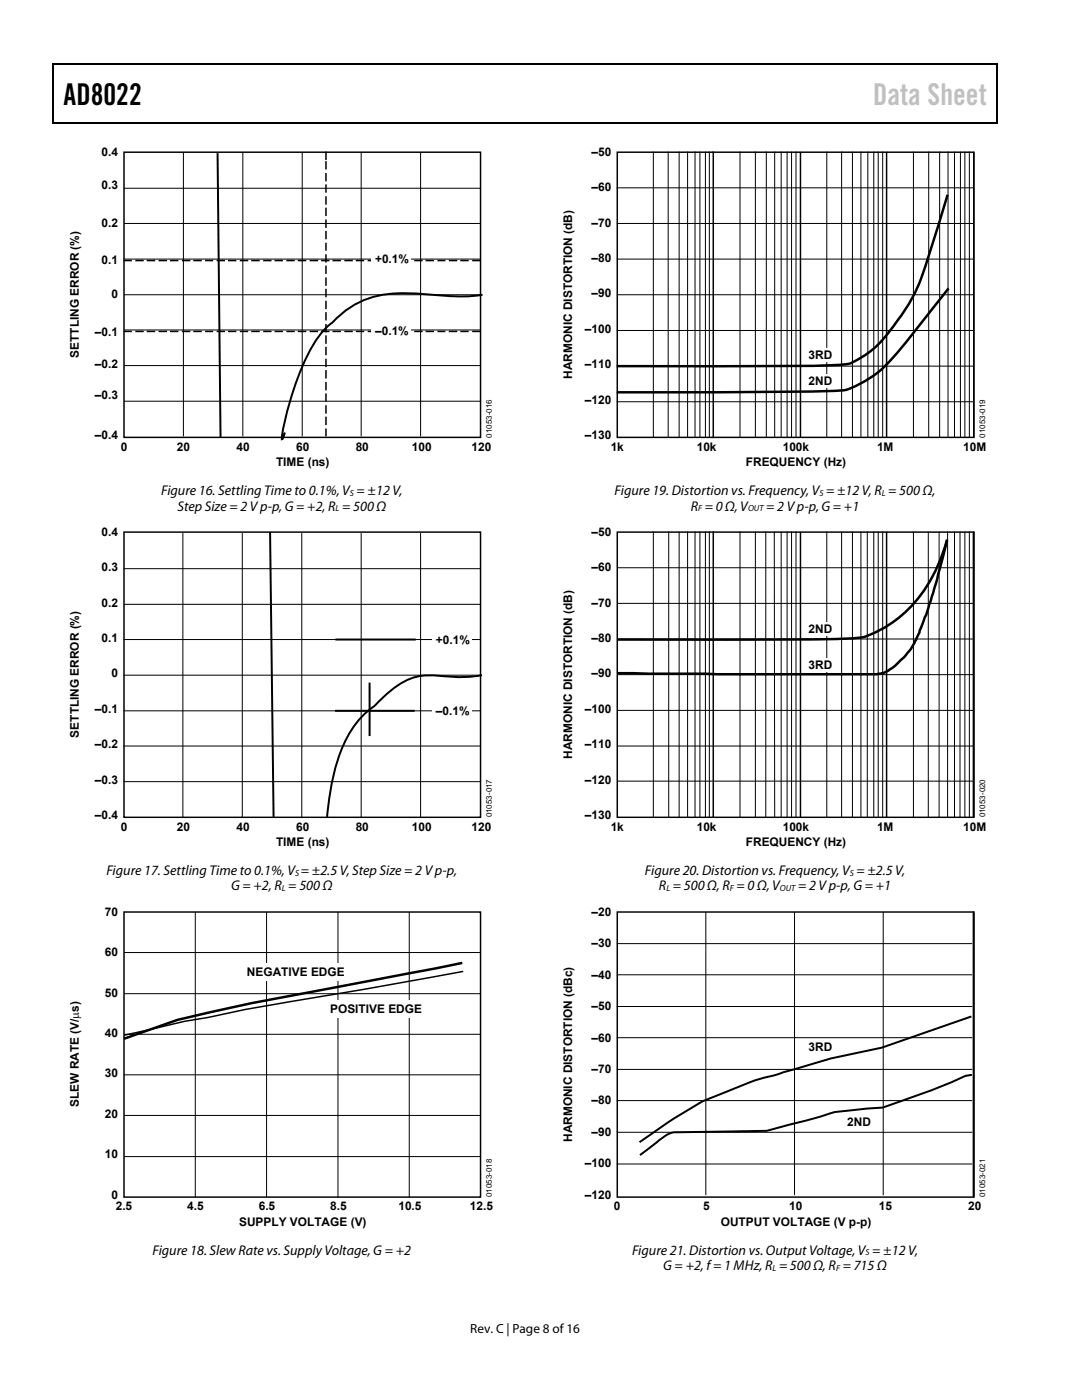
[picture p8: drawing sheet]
<svg xmlns="http://www.w3.org/2000/svg" width="216mm" height="279mm" viewBox="0 0 216 279" stroke-linecap="round" stroke-linejoin="round" font-family="sans-serif">
<path d="M10.5 12.7h.3v1h-.3zM198.8 12.7h.2v1h-.2zM198.8 12.7h.2v.3h-.2zM198.8 24.4h.2v.3h-.2z" fill="#000"/>
<path d="M10.5 12.8h188.3M10.7 13.7v11M198.9 13.7v11M10.5 24.5h188.3" fill="none" stroke="#000" stroke-width=".25"/>
<g fill="none" stroke="#000" stroke-width=".3">
<path d="M24.7 30.4h71.2v56.9h-71.2zM65 30.3v1.6M65 32.2v1.6M65 34.5v1.7M65 36.8v1.7M65 39.2v1.7M24.6 52h1.7M27 52h1.7M29.3 52h1.7M31.6 52h1.7M33.9 52h1.7M36.3 52h1.7"/>
<path d="M38.6 52h1.7M40.9 52h1.6M43.2 52h1.7M45.5 52h1.7M47.9 52h1.6M50.1 52h1.7M52.5 52h1.7M54.8 52h1.7M57.1 52h1.7M59.4 52h1.7M61.8 52h1.7M64.1 52h1.6"/>
<path d="M65 41.4v1.7M65 43.8v1.7M65 46.1v1.7M65 48.5v1.5M65 50.7v1.7M65 53v1.7M65 55.4v1.6M65 57.6v1.7M66.3 52h1.7M68.7 52h1.7M71 52h1.7M73.4 52h1.6"/>
<path d="M75.6 52h1.7M78 52h1.7M80.3 52h1.7M82.7 52h1.6M84.9 52h1.7M87.3 52h1.6M89.6 52h1.6M91.8 52h1.7M94.2 52h1.7M24.6 66.1h1.7M27 66.1h1.7M29.3 66.1h1.7"/>
<path d="M31.6 66.1h1.7M33.9 66.1h1.7M36.3 66.1h1.7M38.6 66.1h1.7M40.9 66.1h1.6M43.2 66.1h1.7M45.5 66.1h1.7M47.9 66.1h1.6M50.1 66.1h1.7M52.5 66.1h1.7M54.8 66.1h1.7M57.1 66.1h1.7"/>
<path d="M59.4 66.1h1.7M61.8 66.1h1.7M64.1 66.1h1.6M65 60v1.7M65 62.3v1.7M65 64.7v1.6M65 66.9v1.7M65 69.2v1.7M65 71.6v1.7M65 73.9v1.6M65 76.2v1.7M65 78.5v1.7"/>
<path d="M66.3 66.1h1.7M68.7 66.1h1.7M71 66.1h1.7M73.4 66.1h1.6M75.6 66.1h1.7M78 66.1h1.7M80.3 66.1h1.7M82.7 66.1h1.6M84.9 66.1h1.7M87.3 66.1h1.6M89.6 66.1h1.6M91.8 66.1h1.7"/>
<path d="M94.2 66.1h1.7M65 80.9v1.6M65 83.1v1.7M65 85.5v1.6"/>
</g>
<path d="M24.7 37.6h71.1M36.6 30.5v56.6M48.5 30.5v56.6M60.3 30.5v56.6M72.1 30.5v56.6M83.9 30.5v56.6M24.7 44.6h71.1M24.7 51.7h71.1M24.7 58.8h71.1M24.7 65.8h71.1M24.7 73h71.1M24.7 80.1h71.1" fill="none" stroke="#000" stroke-width=".2"/>
<path d="M43.4 30.6l.6 56.6M96.3 58.8a52.3 52.3 0 0 1-12.7-.2 22.1 22.1 0 0 0-12.7 2.2l-3.1 2.1-1.5 1.5a19.7 19.7 0 0 0-5.8 8.3 55.4 55.4 0 0 0-4.2 14.9l.6-1.3" fill="none" stroke="#000" stroke-width=".4"/>
<g fill="#fff">
<path d="M74.1 50.4h7.9v2.6h-7.9z"/>
<path d="M74.1 64.6h7.9v2.6h-7.9z"/>
</g>
<path d="M24.7 106.2h71.2v56.9h-71.2z" fill="none" stroke="#000" stroke-width=".3"/>
<path d="M24.6 113.5h71.2M36.5 106.4v56.7M48.3 106.4v56.7M60.2 106.4v56.7M72.1 106.4v56.7M83.9 106.4v56.7M24.6 120.6h71.2M24.6 127.6h71.2M24.6 134.7h71.2M24.6 141.9h71.2M24.6 148.9h71.2M24.6 156h71.2" fill="none" stroke="#000" stroke-width=".2"/>
<path d="M53.9 106.2l.7 56.8M66.9 127.6h16.1M73.7 136.2v10.7M96.2 134.7a40.5 40.5 0 0 1-10.3 .1 11.3 11.3 0 0 0-8.1 3.2l-3.1 2.9a19.8 19.8 0 0 0-7.3 10.8 56.1 56.1 0 0 0-2.1 11.3M66.8 141.9h15.9" fill="none" stroke="#000" stroke-width=".4"/>
<g fill="#fff">
<path d="M86.3 126.3h7.8v2.7h-7.8z"/>
<path d="M86.3 140.5h7.8v2.7h-7.8z"/>
</g>
<path d="M24.7 182h71.2v56.9h-71.2zM92.4 193.9l-20.1 3.6-23.4 4-7.4 1.6-4.7 .7-12.1 2.8" fill="none" stroke="#000" stroke-width=".3"/>
<path d="M24.7 190.1h71.2M24.7 198.3h71.2M39 182v56.9M53.2 182v56.9M67.4 182v56.9M81.7 182v56.9M24.7 206.4h71.2M24.7 214.5h71.2M24.7 222.6h71.2M24.7 230.8h71.2" fill="none" stroke="#000" stroke-width=".2"/>
<path d="M92.2 192.2l-42 8-8.1 1.8-6.7 1.5-10.7 3.8" fill="none" stroke="#000" stroke-width=".49"/>
<g fill="#fff">
<path d="M48.6 192.2h20.7v3.5h-20.7z"/>
<path d="M64.6 199.5h20.7v3.6h-20.7z"/>
</g>
<path d="M123.2 30.4h71.1v56.9h-71.1zM142.3 30.4v56.9M159.7 30.5v56.7M176.9 30.5v56.7M194.3 30.5v56.7" fill="none" stroke="#000" stroke-width=".3"/>
<g fill="none" stroke="#000" stroke-width=".2">
<path d="M123.1 37.5h71.1M130.4 30.4v56.9M133.3 30.4v56.9M135.5 30.4v56.9M137.2 30.4v56.9M138.7 30.4v56.9M139.7 30.4v56.9M140.8 30.4v56.9M141.5 30.4v56.9M147.7 30.4v56.9M150.7 30.4v56.9M152.9 30.4v56.9"/>
<path d="M154.6 30.4v56.9M155.9 30.4v56.9M157.1 30.4v56.9M157.9 30.4v56.9M158.8 30.4v56.9M165 30.4v56.9M167.9 30.4v56.9M170.1 30.4v56.9M171.8 30.4v56.9M173.2 30.4v56.9M174.3 30.4v56.9M175.2 30.4v56.9"/>
<path d="M176.1 30.4v56.9M182.3 30.4v56.9M185.3 30.4v56.9M187.5 30.4v56.9M189.2 30.4v56.9M190.5 30.4v56.9M191.6 30.4v56.9M192.5 30.4v56.9M193.4 30.4v56.9M123.1 44.6h71.1M123.1 51.7h71.1M123.1 58.8h71.1"/>
<path d="M123.1 66h71.1M123.1 73.1h71.1M123.1 80.2h71.1"/>
</g>
<path d="M189.1 38.9a197.9 197.9 0 0 1-6.3 19.1 44.9 44.9 0 0 1-8.7 11.8 19.7 19.7 0 0 1-4.6 2.8 158 158 0 0 1-18.6 .5h-27.8M189.3 57.6l-5.2 6.5a69.7 69.7 0 0 1-9 10.3 18.4 18.4 0 0 1-7 3.5 1077.7 1077.7 0 0 1-45 .4" fill="none" stroke="#000" stroke-width=".49"/>
<g fill="#fff">
<path d="M160.8 69.5h5.8v2.7h-5.8z"/>
<path d="M160.8 74.7h5.8v2.6h-5.8z"/>
</g>
<path d="M123.2 106.2h71.1v56.9h-71.1zM142.3 106.2v56.8M159.7 106.3v56.6M176.9 106.3v56.6M194.2 106.3v56.6M194.3 106.3v56.7" fill="none" stroke="#000" stroke-width=".3"/>
<g fill="none" stroke="#000" stroke-width=".2">
<path d="M123.2 113.3h71M130.4 106.2v56.8M133.4 106.2v56.8M135.5 106.2v56.8M137.2 106.2v56.8M138.7 106.2v56.8M139.7 106.2v56.8M140.8 106.2v56.8M141.5 106.2v56.8M147.7 106.2v56.8M150.7 106.2v56.8M152.8 106.2v56.8"/>
<path d="M154.5 106.2l.1 56.8M155.9 106.2v56.8M157.1 106.2v56.8M157.9 106.2v56.8M158.8 106.2v56.8M165 106.2v56.8M167.9 106.2v56.8M170.1 106.2v56.8M171.8 106.2v56.8M173.1 106.2v56.8M174.3 106.2v56.8M175.2 106.2v56.8"/>
<path d="M176.1 106.2v56.8M182.3 106.2v56.8M185.2 106.2v56.8M187.4 106.2v56.8M189.1 106.2v56.8M190.5 106.2v56.8M191.6 106.2v56.8M192.5 106.2v56.8M193.4 106.2v56.8M123.2 120.4h71M123.2 127.5h71M123.2 134.6h71"/>
<path d="M123.2 141.8h71M123.2 148.9h71M123.2 155.9h71"/>
</g>
<path d="M189 107.7a28.3 28.3 0 0 1-11.8 17.1 13.3 13.3 0 0 1-8 2.6 1549.6 1549.6 0 0 1-45.9 .2M189 107.9l-2.8 10.4-1.4 4.4-1.3 3.1v.5l-1.7 3.2-1.4 1.7-1.1 .9a8 8 0 0 1-2.5 1.9l-1.9 .6h-31.8l-19.8-.3" fill="none" stroke="#000" stroke-width=".49"/>
<g fill="#fff">
<path d="M160.8 131.3h5.8v2.7h-5.8z"/>
<path d="M160.8 124.2h5.8v2.7h-5.8z"/>
</g>
<path d="M123.2 182h71.1v56.9h-71.1zM194.2 182.1v56.6M194.3 182.1v56.7" fill="none" stroke="#000" stroke-width=".3"/>
<g fill="#fff">
<path d="M160.8 207.6h5.8v2.8h-5.8z"/>
<path d="M168.5 222.5h5.8v2.7h-5.8z"/>
</g>
<path d="M123.1 188.3h70.9M123.1 194.5h70.9M140.8 182v56.5M158.5 182v56.5M176.2 182v56.5M123.1 200.9h70.9M123.1 207.1h70.9M123.1 213.4h70.9M123.1 219.6h70.9M123.1 226h70.9M123.1 232.3h70.9" fill="none" stroke="#000" stroke-width=".2"/>
<path d="M193.8 202.9l-17.9 6.2-10.1 2.1-10.7 3.3a43.1 43.1 0 0 0-9.9 3.3l-1.3 .5a26.5 26.5 0 0 0-7.5 3.7l-3 1.9-5.8 4M193.9 214.5a5.8 5.8 0 0 0-2.9 .9l-5.1 2.2-9.8 3.4-6.8 .6a15.7 15.7 0 0 0-6.1 1.4l-8.6 2.2a9.4 9.4 0 0 1-3.9 .5l-14.5 .3a5.9 5.9 0 0 0-5.2 2l-3.3 2.5" fill="none" stroke="#000" stroke-width=".4"/>
<text font-size="6" x="12.7" y="21">AD8022</text>
<text font-size="6" fill="#c0c0c0" x="174.2" y="21">Data Sheet</text>
<g font-size="2.8">
<text x="32.2" y="98.7">Figure 16. Settling Time to 0.1%, V = ±12 V,</text>
<text x="35.4" y="101.9">Step Size = 2 V p-p, G = +2, R = 500 Ω</text>
<text x="122.6" y="98.7">Figure 19. Distortion vs. Frequency, V = ±12 V, R = 500 Ω,</text>
<text x="137.8" y="101.9">R = 0 Ω, V</text>
<text x="152.9" y="101.9">= 2 V p-p, G = +1</text>
<text x="21.2" y="174.6">Figure 17. Settling Time to 0.1%, V = ±2.5 V, Step Size = 2 V p-p,</text>
<text x="46.1" y="177.7">G = +2, R = 500 Ω</text>
<text x="128.7" y="174.6">Figure 20. Distortion vs. Frequency, V = ±2.5 V,</text>
<text x="131.5" y="177.7">R = 500 Ω, R = 0 Ω, V</text>
<text x="159.2" y="177.7">= 2 V p-p, G = +1</text>
<text x="30.4" y="250.4">Figure 18. Slew Rate vs. Supply Voltage, G = +2</text>
<text x="126.1" y="250.4">Figure 21. Distortion vs. Output Voltage, V = ±12 V,</text>
<text x="132.4" y="253.5">G = +2, f = 1 MHz, R = 500 Ω, R = 715 Ω</text>
</g>
<text font-size="2.6" x="93.8" y="266">Rev. C | Page 8 of 16</text>
<g font-size="2.4">
<text x="20.3" y="31.1">0.4</text>
<text x="118" y="31.1">–50</text>
<text x="20.3" y="37.7">0.3</text>
<text x="118" y="38.2">–60</text>
<text x="20.3" y="45.2">0.2</text>
<text x="118" y="45.2">–70</text>
<text x="20.3" y="52.7">0.1</text>
<text x="74.8" y="52.6">+0.1%</text>
<text x="118" y="52.3">–80</text>
<text x="22.2" y="59.4">0</text>
<text x="118" y="59.3">–90</text>
<text x="15.7" y="71.4" transform="rotate(-90 15.7 71.4)">SETTLING ERROR (%)</text>
<text x="18.9" y="67">–0.1</text>
<text x="74.8" y="66.8">–0.1%</text>
<text x="116.7" y="66.4">–100</text>
<text x="161.4" y="71.7">3RD</text>
<text x="18.9" y="73.5">–0.2</text>
<text x="114.2" y="75.6" transform="rotate(-90 114.2 75.6)">HARMONIC DISTORTION (dB)</text>
<text x="116.7" y="73.5">–110</text>
<text x="161.4" y="76.8">2ND</text>
<text x="18.9" y="79.6">–0.3</text>
<text x="116.7" y="80.6">–120</text>
<text x="18.9" y="87.6">–0.4</text>
<text x="24.1" y="90">0</text>
<text x="35.3" y="90">20</text>
<text x="47.2" y="90">40</text>
<text x="59.1" y="90">60</text>
<text x="71" y="90">80</text>
<text x="82.2" y="90">100</text>
<text x="94.1" y="90">120</text>
<text x="116.7" y="87.6">–130</text>
<text x="121.9" y="90">1k</text>
<text x="139" y="90">10k</text>
<text x="156.2" y="90">100k</text>
<text x="175" y="90">1M</text>
<text x="192.2" y="90">10M</text>
<text x="55.1" y="93.1">TIME (ns)</text>
<text x="148.8" y="93.1">FREQUENCY (Hz)</text>
<text x="20.3" y="106.9">0.4</text>
<text x="118" y="106.9">–50</text>
<text x="20.3" y="114">0.3</text>
<text x="118" y="114">–60</text>
<text x="20.3" y="121.1">0.2</text>
<text x="118" y="121.1">–70</text>
<text x="20.3" y="128.1">0.1</text>
<text x="87" y="128.5">+0.1%</text>
<text x="118" y="128.1">–80</text>
<text x="161.4" y="126.3">2ND</text>
<text x="22.2" y="135.2">0</text>
<text x="118" y="135.2">–90</text>
<text x="161.4" y="133.5">3RD</text>
<text x="18.9" y="142.2">–0.1</text>
<text x="87" y="142.7">–0.1%</text>
<text x="116.7" y="142.2">–100</text>
<text x="15.7" y="147.2" transform="rotate(-90 15.7 147.2)">SETTLING ERROR (%)</text>
<text x="18.9" y="149.3">–0.2</text>
<text x="116.7" y="149.3">–110</text>
<text x="114.2" y="151.4" transform="rotate(-90 114.2 151.4)">HARMONIC DISTORTION (dB)</text>
<text x="18.9" y="156.4">–0.3</text>
<text x="116.7" y="156.4">–120</text>
<text x="18.9" y="163.4">–0.4</text>
<text x="24.1" y="165.8">0</text>
<text x="35.3" y="165.8">20</text>
<text x="47.2" y="165.8">40</text>
<text x="59.1" y="165.8">60</text>
<text x="71" y="165.8">80</text>
<text x="82.2" y="165.8">100</text>
<text x="94.1" y="165.8">120</text>
<text x="116.7" y="163.4">–130</text>
<text x="121.9" y="165.8">1k</text>
<text x="139" y="165.8">10k</text>
<text x="156.2" y="165.8">100k</text>
<text x="175" y="165.8">1M</text>
<text x="192.2" y="165.8">10M</text>
<text x="55.1" y="168.9">TIME (ns)</text>
<text x="148.8" y="168.9">FREQUENCY (Hz)</text>
<text x="20.9" y="182.7">70</text>
<text x="118" y="182.7">–20</text>
<text x="20.9" y="190.8">60</text>
<text x="118" y="189">–30</text>
<text x="49.3" y="194.8">NEGATIVE EDGE</text>
<text x="118" y="195.3">–40</text>
<text x="20.9" y="198.9">50</text>
<text x="65.9" y="202.1">POSITIVE EDGE</text>
<text x="118" y="201.6">–50</text>
<text x="20.9" y="206.9">40</text>
<text x="118" y="207.9">–60</text>
<text x="161.4" y="209.8">3RD</text>
<text x="20.9" y="215">30</text>
<text x="118" y="214.1">–70</text>
<text x="15.7" y="220.9" transform="rotate(-90 15.7 220.9)">SLEW RATE (V/μs)</text>
<text x="118" y="220.4">–80</text>
<text x="20.9" y="223.1">20</text>
<text x="114.2" y="227.9" transform="rotate(-90 114.2 227.9)">HARMONIC DISTORTION (dBc)</text>
<text x="118" y="226.7">–90</text>
<text x="169.1" y="224.7">2ND</text>
<text x="20.9" y="231.2">10</text>
<text x="116.7" y="233">–100</text>
<text x="22.2" y="239.2">0</text>
<text x="116.7" y="239.2">–120</text>
<text x="23.1" y="241.6">2.5</text>
<text x="37.4" y="241.6">4.5</text>
<text x="47.7" y="244.7">SUPPLY VOLTAGE (V)</text>
<text x="51.6" y="241.6">6.5</text>
<text x="65.9" y="241.6">8.5</text>
<text x="79.5" y="241.6">10.5</text>
<text x="93.7" y="241.6">12.5</text>
<text x="122.5" y="241.6">0</text>
<text x="140.3" y="241.6">5</text>
<text x="143.8" y="244.7">OUTPUT VOLTAGE (V p-p)</text>
<text x="157.5" y="241.6">10</text>
<text x="175.3" y="241.6">15</text>
<text x="193.2" y="241.6">20</text>
</g>
<g font-size="1.8">
<text x="69.8" y="98.9">S</text>
<text x="163.5" y="98.9">S</text>
<text x="176" y="98.9">L</text>
<text x="67" y="102.1">L</text>
<text x="139.3" y="102.1">F</text>
<text x="149.3" y="102.1">OUT</text>
<text x="56.2" y="177.9">L</text>
<text x="58.9" y="174.7">S</text>
<text x="133" y="177.9">L</text>
<text x="145.6" y="177.9">F</text>
<text x="155.6" y="177.9">OUT</text>
<text x="169.5" y="174.7">S</text>
<text x="172.7" y="250.5">S</text>
<text x="154.2" y="253.7">L</text>
<text x="166.8" y="253.7">F</text>
</g>
<g font-size="1.6">
<text x="98.1" y="87.3" transform="rotate(-90 98.1 87.3)">01053-016</text>
<text x="196.6" y="87.3" transform="rotate(-90 196.6 87.3)">01053-019</text>
<text x="98.1" y="163.1" transform="rotate(-90 98.1 163.1)">01053-017</text>
<text x="196.6" y="163.1" transform="rotate(-90 196.6 163.1)">01053-020</text>
<text x="98.1" y="238.9" transform="rotate(-90 98.1 238.9)">01053-018</text>
<text x="196.6" y="238.9" transform="rotate(-90 196.6 238.9)">01053-021</text>
</g>
</svg>
